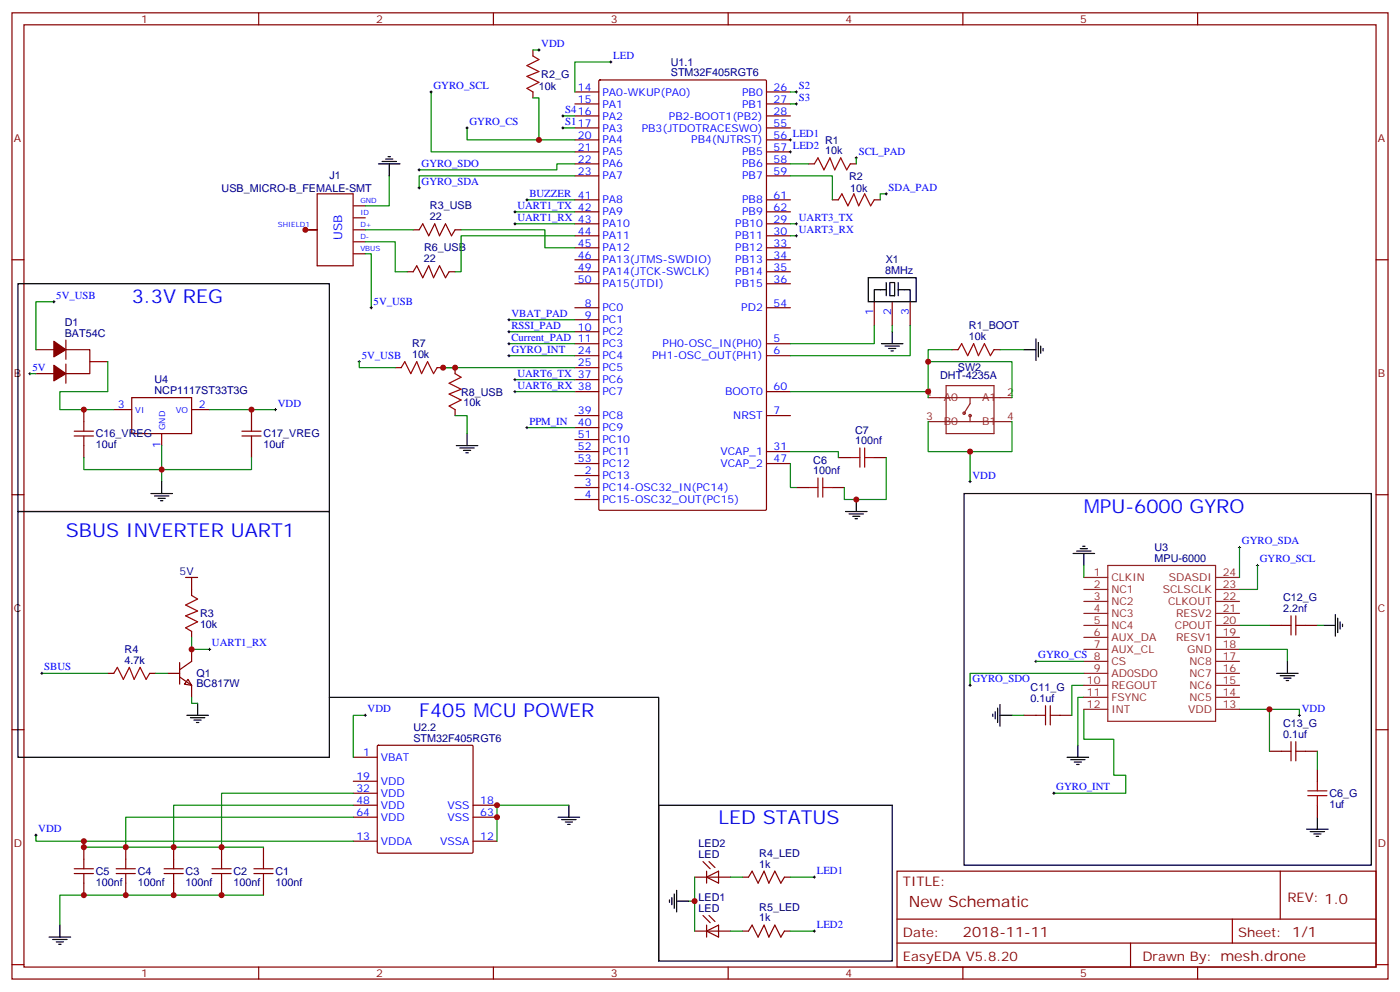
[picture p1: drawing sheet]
<svg xmlns="http://www.w3.org/2000/svg" width="412mm" height="292mm" viewBox="0 0 412 292" stroke-linecap="round" stroke-linejoin="round" font-family="sans-serif">
<g fill="none" stroke="#870000" stroke-width=".35">
<path d="M3.5 3.8h405.4v284.3h-405.4zM7.1 7.3h398.2v277.3h-398.2zM76.2 3.8v3.5M145.3 3.8v3.5M157 14.7v1.8M214.5 3.8v3.5M283.6 3.8v3.5M352.8 3.8v3.5M157 27.1v1.7M169.3 27.1h7.1M169.3 30.6h7.1M169.3 34.1h7.1"/>
<path d="M169.3 37.6h7.1M176.4 23.7l.3-.2h48.7l.3 .2 .1 126.1-.2 .3-48.9 .1-.3-.2zM225.8 27.1h7M225.8 30.6h7M225.8 34.1h7M225.8 37.6h7M93.4 57h10.6v21.2h-10.6zM169.3 41.2h7.1M169.3 44.7h7.1M169.3 48.2h7.1M169.3 51.8h7.1M169.3 58.8h7.1"/>
<path d="M225.8 41.2h7M225.8 44.7h7M225.8 48.2h7M225.8 51.8h7M225.8 58.8h7M238.1 48.2h1.8M245.2 58.8h1.7M250.5 48.2h1.7M257.5 58.8h1.8M3.5 76.4h3.6M90 67.6h3.4M104.1 67.6h3.5"/>
<path d="M104.1 71.2h3.5M104.1 74.7h3.5M104.1 60.6h3.5M104.1 64.1h3.5M119.9 80h1.8l1.1-1.8 1.7 3.5 1.8-3.5 1.4 3.5 1.8-3.5 1.7 3.5 1.1-1.7h1.8M121.7 67.6h1.8l1-1.7 1.8 3.5 1.8-3.5 1.4 3.5 1.7-3.5 1.8 3.5 1.1-1.8h1.7M169.3 76.4h7.1M169.3 65.9h7.1M169.3 69.4h7.1M169.3 72.9h7.1M169.3 80h7.1M169.3 62.3h7.1"/>
<path d="M225.8 76.4h7M225.8 65.9h7M225.8 69.4h7M225.8 72.9h7M225.8 80h7M225.8 62.3h7M405.3 76.4h3.6M169.3 83.5h7.1M169.3 90.6h7.1M169.3 94.1h7.1M169.3 97.6h7.1M225.8 83.5h7"/>
<path d="M225.8 90.6h7M257.5 88.8v7M262.8 88.8v7M268.1 88.8v7M10.6 102.9h5.3M10.6 110h5.3M19.4 102.9h7.1v7.1h-7.1M19.4 100.1v5.6M19.4 107.1v5.7M26.5 106.4h5.2M38.8 117h17.6v10.6h-17.6zM116.4 108.2h1.8"/>
<path d="M128.8 108.2h1.7M134.1 108.2v1.8M169.3 101.1h7.1M169.3 104.7h7.1M169.3 108.2h7.1M169.3 111.7h7.1M169.3 115.3h7.1M225.8 101.1h7M225.8 104.7h7M225.8 115.3h7M280.5 102.9h1.7M292.8 102.9h1.8"/>
<path d="M21.9 128.3h5.6M21.9 126.9h5.6M24.7 120.5v6.4M24.7 128.3v6.4M33.5 120.5h5.3M47.6 127.6v3.5M56.4 120.5h5.3M71.3 128.3h5.6M71.3 126.9h5.6M74.1 120.5v6.4M74.1 128.3v6.4M134.1 120.5v1.8"/>
<path d="M169.3 139.9h7.1M169.3 122.3h7.1M169.3 125.8h7.1M169.3 129.4h7.1M169.3 132.9h7.1M169.3 136.4h7.1M225.8 122.3h7M225.8 132.9h7M225.8 136.4h7M246.9 134.7h3.6M257.5 134.7h3.6M3.5 145.6h3.6"/>
<path d="M169.3 143.5h7.1M169.3 147h7.1M234.6 143.5h3.5M245.2 143.5h3.5M405.3 145.6h3.6M56.4 173.5v1.7M31.7 198.2h1.8M44.1 198.2h1.8M49.4 198.2h3.5M52.9 199.2l3.5 2.5v3.5M52.9 195v6.3M55.4 199.9l1 1.8-2.1-.4z"/>
<path d="M56.4 185.8v1.8M56.4 191.1v3.5l-3.5 2.5M373.9 184h6.4M380.3 181.2v5.7M381.7 181.2v5.7M381.7 184h6.4M3.5 214.7h3.6M111.2 219.5l.3-.2h27.5l.3 .2v31.2l-.1 .3-27.7 .1-.3-.2zM301.6 210.5h6.4M308 207.7v5.6M309.4 210.5h6.3M309.4 207.7v5.6"/>
<path d="M380.3 218.3v5.6M381.7 218.3v5.6M405.3 214.7h3.6M104.1 222.8h7M104.1 237h7M104.1 229.9h7M104.1 233.4h7M139.3 237h7.1M373.9 221.1h6.4M381.7 221.1h6.4M388.1 226.4v3.5M388.1 237v3.5"/>
<path d="M21.9 257.1h5.6M21.9 255.7h5.6M24.7 249.3v6.4M24.7 257.1v6.3M34.2 257.1h5.7M34.2 255.7h5.7M37 249.3v6.4M37 257.1v6.3M48.3 257.1h5.7M48.3 255.7h5.7M51.2 249.3v6.4M51.2 257.1v6.3"/>
<path d="M62.4 257.1h5.7M62.4 255.7h5.7M65.3 249.3v6.4M65.3 257.1v6.3M74.8 257.1h5.6M74.8 255.7h5.6M77.6 249.3v6.4M77.6 257.1v6.3M104.1 247.5h7M104.1 240.5h7M139.3 247.5h7.1M139.3 240.5h7.1"/>
<path d="M204.6 258.1h10.6M207.1 253.5l2.1 2.2M208.1 256.4v3.5M208.1 258.1l3.6-1.7v3.5zM208.8 253.5l1.8 1.8M218.7 258.1h1.8l1-1.7 1.8 3.5 1.8-3.5 1.4 3.5 1.7-3.5 1.8 3.5 1.1-1.8h1.7M264.2 256.4h141.1v28.2h-141.1zM377.1 256.4v14.1M204.6 274h10.6M207.1 269.4l2.1 2.1M208.1 274l3.6-1.8v3.6zM208.1 272.2v3.6"/>
<path d="M208.8 269.4l1.8 1.8M218.7 274h1.8l1-1.8 1.8 3.6 1.8-3.6 1.4 3.6 1.7-3.6 1.8 3.6 1.1-1.8h1.7M264.2 270.5h141.1M264.2 277.5h141.1M333 277.5v7.1M363 270.5v7M3.5 283.9h3.6M76.2 284.6v3.5M145.3 284.6v3.5M214.5 284.6v3.5M283.6 284.6v3.5M352.8 284.6v3.5"/>
<path d="M405.3 283.9h3.6"/>
</g>
<g fill="none" stroke="#000" stroke-width=".35">
<path d="M111.5 48.2h6.3M112.5 47.5h4.3M113.6 46.8h2.1M114.3 46.1h.7M114.7 48.2v3.6M5.3 83.5h91.7v67h-91.7zM255.8 81.7h14.1v7.1h-14.1zM261.1 85.3h-3.6v3.5M261.1 83.1v3.9M262.1 83.1h1.4v3.9h-1.4zM262.8 97.6v3.5M264.6 85.3h3.5v3.5"/>
<path d="M264.6 83.1v3.9M305.2 99.7v6.4M259.6 101.1h6.4M260.7 101.8h4.2M261.8 102.6h2.1M262.5 103.3h.7M301.6 102.9h3.6M305.9 100.8v4.2M306.6 101.8v2.2M307.3 102.6v.7M134.4 131.1h6.4M135.5 131.8h4.2"/>
<path d="M136.5 132.5h2.1M137.2 133.2h.7M137.6 127.6v3.5M5.3 150.5h91.7v72.3h-91.7zM44.4 145.2h6.4M45.5 145.9h4.2M46.6 146.6h2.1M47.3 147.4h.7M47.6 141.7v3.5M249.1 150.5h6.3M250.1 151.2h4.3M251.2 151.9h2.1"/>
<path d="M251.9 152.6h.7M252.2 147v3.5M284 145.2h119.9v109.4h-119.9zM316.1 162.9h6.3M317.1 162.2h4.3M318.2 161.5h2.1M318.9 160.8h.7M319.3 162.9v3.5M376.1 198.2h6.3M377.1 198.9h4.3M378.2 199.6h2.1M379.2 194.6v3.6"/>
<path d="M389.8 184h3.5M393.3 180.9v6.3M394.1 181.9v4.3M394.8 183v2.1M395.5 183.7v.7M55 210.5h6.4M56.1 211.2h4.2M57.1 211.9h2.2M57.9 212.6h.7M58.2 207v3.5M97 205.2h97v77.6M292.5 210.1v.8"/>
<path d="M293.2 209.4v2.2M293.9 208.4v4.2M294.6 210.5h3.5M294.6 207.3v6.4M317.5 219.3v3.5M378.9 200.3h.7M167.6 237v3.5M194 237h68.8v45.8h-68.8zM314.3 222.8h6.4M315.4 223.6h4.2M316.4 224.3h2.2M317.1 225h.8"/>
<path d="M164.4 240.5h6.3M165.5 241.2h4.2M166.5 241.9h2.1M167.2 242.6h.7M384.9 244h6.3M385.9 244.7h4.3M387 245.4h2.1M387.7 246.1h.7M388.1 240.5v3.5M14.5 275.8h6.3M15.5 276.5h4.3M16.6 277.2h2.1"/>
<path d="M17.3 277.9h.7M17.6 272.2v3.6M197.2 264.8v.7M197.9 264.1v2.1M198.6 263.1v4.2M199.3 265.2h3.5M199.3 262v6.4"/>
</g>
<g fill="none" stroke="#008700" stroke-width=".35">
<path d="M157 14.7h1.7M179.9 18.2h-10.6v8.9M127 27.1v17.6h42.3M137.6 37.6v3.6h31.7M157 28.8h1.7v12.4M165.8 37.6h3.5M165.8 34.1h3.5M232.8 27.1h1.8M232.8 30.6h1.8M114.7 51.8v8.8h-7.1M155.2 58.8h14.1M169.3 51.8h-45.8v3.5"/>
<path d="M169.3 48.2h-5.3v1.8h-40.5M232.8 51.8h12.4v7M232.8 48.2h5.3M252.2 46.5v1.7M261.1 57h-1.8v1.8M107.6 71.2h8.8v8.8h3.5M107.6 74.7h1.8v15.9M107.6 67.6h14.1M135.8 67.6h24.7v5.3h8.8M151.7 65.9h17.6M151.7 62.3h17.6M169.3 69.4h-33.5v10.6h-1.7"/>
<path d="M232.8 65.9h1.8M232.8 69.4h1.8M15.9 88.8h-5.3v14.1M149.9 97.6h19.4M149.9 94.1h19.4M257.5 95.8v5.3h-24.7M262.8 95.8v1.8M268.1 95.8v8.9h-35.3M8.8 110h1.8M31.7 106.4v8.9h-14.1v5.2h15.9M105.8 106.4v1.8h10.6M130.5 108.2h38.8"/>
<path d="M149.9 104.7h19.4M149.9 101.1h19.4M151.7 111.7h17.6M151.7 115.3h17.6M232.8 115.3h40.6v1.7M273.4 106.4h24.7v10.6M280.5 102.9h-7.1v12.4M294.6 102.9h7M24.7 134.7v3.5h22.9v3.5M47.6 131.1v7.1h26.5v-3.5M61.7 120.5h19.4M134.1 122.3h3.5v5.3"/>
<path d="M155.2 125.8h14.1M232.8 132.9h14.1v1.8M232.8 136.4v7.1h1.8M261.1 134.7v12.3h-12.4v-3.5M273.4 124.1v8.8h24.7v-8.8M285.8 132.9v8.8M319.3 166.4v3.5M365.1 161.1v8.8M370.4 166.4v7.1h-5.3M12.3 198.2h19.4M45.9 198.2h3.5M56.4 187.6v3.5h5.3"/>
<path d="M305.2 194.6h14.1M319.3 198.2h-33.5v3.5M365.1 191.1h14.1v3.5M365.1 184h8.8M388.1 184h1.7M56.4 205.2v1.8h1.8M107.6 210.5h-3.5v12.3M298.1 210.5h3.5M319.3 201.7h-3.6v8.8M319.3 205.2h-1.8v14.1M319.3 208.7v8.9h8.8v10.5h3.5v5.3h-21.2M365.1 208.7h8.8v12.4"/>
<path d="M373.9 208.7h8.9v1.8M104.1 233.4h-38.8v15.9M104.1 237h-52.9v12.3M167.6 237h-21.2v10.5M388.1 221.1v5.3M10.6 245.8v1.7h14.1M104.1 240.5h-67.1v8.8M104.1 247.5h-79.4v1.8h52.9M204.6 258.1v15.9M215.2 258.1h3.5M232.8 258.1h7.1M77.6 263.4h-60v8.8"/>
<path d="M202.8 265.2h1.8M215.2 274h3.5M232.8 274h7.1"/>
</g>
<g fill="none" stroke="#000" stroke-width=".29">
<path d="M158.4 14.7h.7M158.7 14.4v.7M179.6 18.2h.7M179.9 17.9v.7M126.6 27.1h.8M127 26.7v.7M137.2 37.6h.7M137.6 37.3v.7M165.5 37.6h.7M165.5 34.1h.7M165.8 33.8v.7M165.8 37.3v.7"/>
<path d="M234.2 27.1h.7M234.2 30.6h.7M234.6 26.7v.7M234.6 30.2v.7M123.1 55.3h.7M123.1 50h.7M123.5 49.6v.7M123.5 54.9v.7M154.9 58.8h.7M155.2 58.5v.7M232.5 41.2h.7M232.5 44.7h.7"/>
<path d="M232.8 40.8v.7M232.8 44.3v.7M251.9 46.5h.7M252.2 46.1v.7M260.7 57h.7M261.1 56.7v.7M151.3 65.9h.7M151.3 62.3h.7M151.7 62v.7M151.7 65.5v.7M234.2 65.9h.7M234.2 69.4h.7"/>
<path d="M234.6 65.5v.7M234.6 69v.7M15.5 88.8h.7M15.9 88.4v.7M109 90.6h.7M109.4 90.2v.7M149.6 97.6h.7M149.6 94.1h.7M149.9 93.7v.7M149.9 97.3v.7M8.5 110h.7M8.8 109.6v.7"/>
<path d="M105.5 106.4h.7M105.8 106.1v.7M149.6 104.7h.7M149.6 101.1h.7M149.9 100.8v.7M149.9 104.3v.7M151.3 111.7h.7M151.3 115.3h.7M151.7 111.4v.7M151.7 114.9v.7M80.8 120.5h.7M81.1 120.2v.7"/>
<path d="M154.9 125.8h.7M155.2 125.5v.7M285.4 141.7h.7M285.8 141.4v.7M364.8 161.1h.7M365.1 160.8v.7M370.1 166.4h.7M370.4 166.1v.7M12 198.2h.7M12.3 197.8v.7M61.4 191.1h.7M61.7 190.7v.8"/>
<path d="M304.8 194.6h.7M305.2 194.3v.7M107.2 210.5h.7M107.6 210.1v.8M285.4 201.7h.7M285.8 201.3v.7M382.4 210.5h.7M382.8 210.1v.8M310.1 233.4h.7M310.4 233.1v.7M10.2 245.8h.7M10.6 245.4v.7"/>
<path d="M239.5 258.1h.7M239.9 257.8v.7M239.5 274h.7M239.9 273.6v.8"/>
</g>
<g fill="none" stroke="#a10000" stroke-width=".35">
<path d="M157 16.5l1.7 1-3.5 1.8 3.5 1.8-3.5 1.4 3.5 1.7-3.5 1.8 1.8 1.1M239.9 48.2l1-1.7 1.8 3.5 1.8-3.5 1.4 3.5 1.7-3.5 1.8 3.5 1.1-1.8M246.9 58.8l1.1-1.8 1.8 3.6 1.7-3.6 1.4 3.6 1.8-3.6 1.8 3.6 1-1.8M118.2 108.2l1-1.8 1.8 3.6 1.8-3.6 1.4 3.6 1.7-3.6 1.8 3.6 1.1-1.8M134.1 110l1.7 1-3.5 1.8 3.5 1.7-3.5 1.5 3.5 1.7-3.5 1.8 1.8 1M282.2 102.9l1.1-1.8 1.7 3.6 1.8-3.6 1.4 3.6 1.8-3.6 1.7 3.6 1.1-1.8M250.5 134.7h2.8M253.3 131.8v5.7M254.7 131.8v5.7M254.7 134.7h2.8M238.1 143.5h2.8M240.9 140.7v5.6"/>
<path d="M242.4 140.7v5.6M242.4 143.5h2.8M56.4 175.2l1.8 1.1-3.5 1.7 3.5 1.8-3.5 1.4 3.5 1.8-3.5 1.7 1.7 1.1M33.5 198.2l1.1-1.8 1.7 3.5 1.8-3.5 1.4 3.5 1.8-3.5 1.7 3.5 1.1-1.7M385.2 234.1h5.7M385.2 232.7h5.7M388.1 229.9v2.8M388.1 234.1v2.9"/>
</g>
<g fill="none" stroke="#8c2424" stroke-width=".35">
<path d="M273.4 117h24.7M278.7 113.5h14.1v14.1h-14.1zM285.8 117v1.8l-1.8 2.8M273.4 124.1h24.7M285.8 122.3v1.8M319.3 169.9h7M319.3 173.5h7M319.3 177h7M326.3 166.4h31.8v45.9h-31.8zM358.1 169.9h7M358.1 173.5h7M358.1 177h7"/>
<path d="M319.3 180.5h7M319.3 184h7M319.3 187.6h7M319.3 191.1h7M319.3 194.6h7M319.3 198.2h7M358.1 180.5h7M358.1 184h7M358.1 187.6h7M358.1 191.1h7M358.1 194.6h7M358.1 198.2h7"/>
<path d="M319.3 201.7h7M319.3 205.2h7M319.3 208.7h7M358.1 201.7h7M358.1 205.2h7M358.1 208.7h7"/>
<circle cx="284" cy="121.6" r=".35"/>
<circle cx="285.8" cy="122.3" r=".35"/>
</g>
<path d="M54.7 169.9h3.5M56.4 169.9v3.6" fill="none" stroke="#600" stroke-width=".35"/>
<g fill="#870000" stroke="#870000" stroke-width=".35">
<path d="M15.9 100.4l3.5 2.5-3.5 2.1z"/>
<path d="M15.9 107.5l3.5 2.5-3.5 2.1z"/>
</g>
<g fill="#c00">
<circle cx="24.7" cy="120.5" r=".88"/>
<circle cx="74.1" cy="120.5" r=".88"/>
<circle cx="47.6" cy="138.2" r=".88"/>
<circle cx="130.5" cy="108.2" r=".88"/>
<circle cx="252.2" cy="147" r=".88"/>
<circle cx="273.4" cy="106.4" r=".88"/>
<circle cx="158.8" cy="41.2" r=".88"/>
<circle cx="90" cy="67.6" r=".88"/>
<circle cx="146.4" cy="240.5" r=".88"/>
<circle cx="146.4" cy="237" r=".88"/>
<circle cx="24.7" cy="249.3" r=".88"/>
<circle cx="24.7" cy="247.5" r=".88"/>
<circle cx="24.7" cy="263.4" r=".88"/>
<circle cx="373.9" cy="208.7" r=".88"/>
<circle cx="37" cy="263.4" r=".88"/>
<circle cx="51.2" cy="263.4" r=".88"/>
<circle cx="65.3" cy="263.4" r=".88"/>
<circle cx="37" cy="249.3" r=".88"/>
<circle cx="51.2" cy="249.3" r=".88"/>
<circle cx="65.3" cy="249.3" r=".88"/>
<circle cx="204.6" cy="265.2" r=".88"/>
<circle cx="273.4" cy="115.3" r=".88"/>
<circle cx="285.8" cy="132.9" r=".88"/>
<circle cx="134.1" cy="108.2" r=".88"/>
<circle cx="56.4" cy="191.1" r=".88"/>
</g>
<g font-size="5.6" fill="#00f">
<text x="38.8" y="89.1">3.3V REG</text>
<text x="319.3" y="150.9">MPU-6000 GYRO</text>
<text x="19.4" y="157.9">SBUS INVERTER UART1</text>
<text x="123.5" y="210.9">F405 MCU POWER</text>
<text x="211.7" y="242.6">LED STATUS</text>
</g>
<text font-size="4.6" fill="#800" x="267.8" y="266.9">New Schematic</text>
<text font-size="4.2" fill="#800" x="283.6" y="275.8">2018-11-11</text>
<g font-size="3.9" fill="#800">
<text x="266" y="260.6">TITLE:</text>
<text x="379.2" y="265.5">REV: 1.0</text>
<text x="266" y="275.8">Date:</text>
<text x="364.8" y="275.8">Sheet: 1/1</text>
<text x="266" y="282.8">EasyEDA V5.8.20</text>
<text x="336.5" y="282.8">Drawn By: mesh.drone</text>
</g>
<text font-size="3.5" fill="#00f" x="100.8" y="70.7" transform="rotate(-90 100.8 70.7)">USB</text>
<g font-size="3.2" fill="#800">
<text x="41.6" y="6.8">1</text>
<text x="110.8" y="6.8">2</text>
<text x="179.9" y="6.8">3</text>
<text x="249.1" y="6.8">4</text>
<text x="318.2" y="6.8">5</text>
<text x="4.1" y="41.9">A</text>
<text x="405.9" y="41.9">A</text>
<text x="4.1" y="111">B</text>
<text x="405.9" y="111">B</text>
<text x="4.1" y="180.2">C</text>
<text x="405.9" y="180.2">C</text>
<text x="4.1" y="249.3">D</text>
<text x="405.9" y="249.3">D</text>
<text x="41.6" y="287.6">1</text>
<text x="110.8" y="287.6">2</text>
<text x="179.9" y="287.6">3</text>
<text x="249.1" y="287.6">4</text>
<text x="318.2" y="287.6">5</text>
</g>
<g font-size="3.2" fill="#00f">
<text x="159.5" y="13.8">VDD</text>
<text x="180.6" y="17.4">LED</text>
<text x="127.7" y="26.2">GYRO_SCL</text>
<text x="170.2" y="26.7">14</text>
<text x="177.4" y="28.1">PA0-WKUP(PA0)</text>
<text x="218.6" y="28.1">PB0</text>
<text x="227.9" y="26.7">26</text>
<text x="235.3" y="26.2">S2</text>
<text x="235.3" y="29.7">S3</text>
<text x="166.5" y="33.2">S416</text>
<text x="170.2" y="30.2">15</text>
<text x="177.4" y="31.6">PA1</text>
<text x="177.4" y="35.2">PA2</text>
<text x="197" y="35.2">PB2-BOOT1(PB2)</text>
<text x="218.6" y="31.6">PB1</text>
<text x="227.9" y="30.2">27</text>
<text x="227.9" y="33.8">28</text>
<text x="138.3" y="36.8">GYRO_CS</text>
<text x="166.5" y="36.8">S117</text>
<text x="170.2" y="40.8">20</text>
<text x="177.4" y="38.7">PA3</text>
<text x="189" y="38.7">PB3(JTDOTRACESWO)</text>
<text x="227.9" y="37.3">55</text>
<text x="227.9" y="40.8">56 LED1</text>
<text x="170.2" y="44.3">21</text>
<text x="170.2" y="47.9">22</text>
<text x="177.4" y="42.2">PA4</text>
<text x="177.4" y="45.8">PA5</text>
<text x="203.6" y="42.2">PB4(NJTRST)</text>
<text x="218.6" y="45.8">PB5</text>
<text x="227.9" y="44.3">57 LED2</text>
<text x="227.9" y="47.9">58</text>
<text x="252.9" y="45.6">SCL_PAD</text>
<text x="124.2" y="49.1">GYRO_SDO</text>
<text x="170.2" y="51.4">23</text>
<text x="177.4" y="49.3">PA6</text>
<text x="177.4" y="52.8">PA7</text>
<text x="218.6" y="49.3">PB6</text>
<text x="218.6" y="52.8">PB7</text>
<text x="227.9" y="51.4">59</text>
<text x="124.2" y="54.4">GYRO_SDA</text>
<text x="155.9" y="57.9">BUZZER 41</text>
<text x="177.4" y="59.9">PA8</text>
<text x="218.6" y="59.9">PB8</text>
<text x="227.9" y="58.5">61</text>
<text x="261.8" y="56.2">SDA_PAD</text>
<text x="152.4" y="61.5">UART1_TX 42</text>
<text x="152.4" y="65">UART1_RX 43</text>
<text x="177.4" y="63.4">PA9</text>
<text x="218.6" y="63.4">PB9</text>
<text x="227.9" y="65.5">29</text>
<text x="227.9" y="62">62</text>
<text x="235.3" y="65">UART3_TX</text>
<text x="170.2" y="69">44</text>
<text x="177.4" y="66.9">PA10</text>
<text x="177.4" y="70.4">PA11</text>
<text x="216.6" y="66.9">PB10</text>
<text x="216.6" y="70.4">PB11</text>
<text x="227.9" y="69">30</text>
<text x="235.3" y="68.5">UART3_RX</text>
<text x="170.2" y="72.6">45</text>
<text x="170.2" y="76.1">46</text>
<text x="177.4" y="74">PA12</text>
<text x="177.4" y="77.5">PA13(JTMS-SWDIO)</text>
<text x="216.6" y="74">PB12</text>
<text x="216.6" y="77.5">PB13</text>
<text x="227.9" y="72.6">33</text>
<text x="227.9" y="76.1">34</text>
<text x="170.2" y="79.6">49</text>
<text x="170.2" y="83.1">50</text>
<text x="177.4" y="81">PA14(JTCK-SWCLK)</text>
<text x="216.6" y="81">PB14</text>
<text x="227.9" y="79.6">35</text>
<text x="227.9" y="83.1">36</text>
<text x="16.6" y="87.9">5V_USB</text>
<text x="110.1" y="89.7">5V_USB</text>
<text x="177.4" y="84.6">PA15(JTDI)</text>
<text x="216.6" y="84.6">PB15</text>
<text x="150.6" y="93.2">VBAT_PAD</text>
<text x="172.3" y="90.2">8</text>
<text x="172.3" y="93.7">9</text>
<text x="177.4" y="91.6">PC0</text>
<text x="177.4" y="95.1">PC1</text>
<text x="218.3" y="91.6">PD2</text>
<text x="227.9" y="90.2">54</text>
<text x="257.2" y="92.6" transform="rotate(-90 257.2 92.6)">1</text>
<text x="262.5" y="92.6" transform="rotate(-90 262.5 92.6)">2</text>
<text x="267.8" y="92.6" transform="rotate(-90 267.8 92.6)">3</text>
<text x="150.6" y="100.3">Current_PAD 11</text>
<text x="150.6" y="96.7">RSSI_PAD</text>
<text x="170.2" y="97.3">10</text>
<text x="177.4" y="98.7">PC2</text>
<text x="227.9" y="100.8">5</text>
<text x="106.5" y="105.6">5V_USB</text>
<text x="150.6" y="103.8">GYRO_INT</text>
<text x="170.2" y="104.3">24</text>
<text x="170.2" y="107.8">25</text>
<text x="177.4" y="102.2">PC3</text>
<text x="177.4" y="105.7">PC4</text>
<text x="192.1" y="105.7">PH1-OSC_OUT(PH1)</text>
<text x="195.2" y="102.2">PH0-OSC_IN(PH0)</text>
<text x="227.9" y="104.3">6</text>
<text x="9.5" y="109.1">5V</text>
<text x="152.4" y="110.8">UART6_TX 37</text>
<text x="177.4" y="109.3">PC5</text>
<text x="177.4" y="112.8">PC6</text>
<text x="81.8" y="119.7">VDD</text>
<text x="152.4" y="114.4">UART6_RX 38</text>
<text x="177.4" y="116.3">PC7</text>
<text x="213.6" y="116.3">BOOT0</text>
<text x="227.9" y="114.9">60</text>
<text x="34.7" y="120.2">3</text>
<text x="58.6" y="120.2">2</text>
<text x="155.9" y="125">PPM_IN</text>
<text x="170.2" y="122">39</text>
<text x="170.2" y="125.5">40</text>
<text x="177.4" y="123.4">PC8</text>
<text x="216" y="123.4">NRST</text>
<text x="227.9" y="122">7</text>
<text x="47.3" y="131.7" transform="rotate(-90 47.3 131.7)">1</text>
<text x="170.2" y="129">51</text>
<text x="177.4" y="126.9">PC9</text>
<text x="177.4" y="130.4">PC10</text>
<text x="170.2" y="132.5">52</text>
<text x="170.2" y="136.1">53</text>
<text x="177.4" y="133.9">PC11</text>
<text x="177.4" y="137.5">PC12</text>
<text x="212.2" y="133.9">VCAP_1</text>
<text x="212.2" y="137.5">VCAP_2</text>
<text x="227.9" y="132.5">31</text>
<text x="227.9" y="136.1">47</text>
<text x="172.3" y="139.6">2</text>
<text x="172.3" y="143.1">3</text>
<text x="177.4" y="141">PC13</text>
<text x="286.5" y="140.8">VDD</text>
<text x="172.3" y="146.6">4</text>
<text x="177.4" y="144.5">PC14-OSC32_IN(PC14)</text>
<text x="177.4" y="148.1">PC15-OSC32_OUT(PC15)</text>
<text x="365.8" y="160.2">GYRO_SDA</text>
<text x="371.1" y="165.5">GYRO_SCL</text>
<text x="62.4" y="190.2">UART1_RX</text>
<text x="13.1" y="197.3">SBUS</text>
<text x="305.9" y="193.7">GYRO_CS 8</text>
<text x="286.5" y="200.8">GYRO_SDO</text>
<text x="108.3" y="209.6">VDD</text>
<text x="383.5" y="209.6">VDD</text>
<text x="107" y="222.5">1</text>
<text x="112.2" y="223.9">VBAT</text>
<text x="105" y="229.6">19</text>
<text x="105" y="233.1">32</text>
<text x="112.2" y="231">VDD</text>
<text x="311.1" y="232.6">GYRO_INT</text>
<text x="105" y="236.6">48</text>
<text x="112.2" y="234.5">VDD</text>
<text x="112.2" y="238">VDD</text>
<text x="131.8" y="238">VSS</text>
<text x="141.5" y="236.6">18</text>
<text x="11.3" y="244.9">VDD</text>
<text x="105" y="240.1">64</text>
<text x="112.2" y="241.5">VDD</text>
<text x="131.8" y="241.5">VSS</text>
<text x="141.5" y="240.1">63</text>
<text x="105" y="247.2">13</text>
<text x="112.2" y="248.6">VDDA</text>
<text x="129.6" y="248.6">VSSA</text>
<text x="141.5" y="247.2">12</text>
<text x="240.6" y="257.2">LED1</text>
<text x="240.6" y="273.1">LED2</text>
</g>
<g font-size="3.2" fill="#000080">
<text x="159.5" y="22.9">R2_G</text>
<text x="197.6" y="22.5">STM32F405RGT6</text>
<text x="197.6" y="19.3">U1.1</text>
<text x="158.7" y="26.5">10k</text>
<text x="243.1" y="45.4">10k</text>
<text x="243.1" y="42.3">R1</text>
<text x="97" y="52.8">J1</text>
<text x="250.1" y="52.9">R2</text>
<text x="65.3" y="56.5">USB_MICRO-B_FEMALE-SMT</text>
<text x="250.5" y="56.5">10k</text>
<text x="126.7" y="64.8">22</text>
<text x="126.7" y="61.6">R3_USB</text>
<text x="124.9" y="77.2">22</text>
<text x="124.9" y="74">R6_USB</text>
<text x="260.9" y="77.5">X1</text>
<text x="260.7" y="80.7">8MHz</text>
<text x="19.1" y="95.8">D1</text>
<text x="19.1" y="99">BAT54C</text>
<text x="285.4" y="100.1">10k</text>
<text x="285.4" y="96.9">R1_BOOT</text>
<text x="121.4" y="105.4">10k</text>
<text x="121.4" y="102.2">R7</text>
<text x="45.5" y="112.8">U4</text>
<text x="276.9" y="111.6">DHT-4235A</text>
<text x="282.2" y="109.2">SW2</text>
<text x="45.5" y="116">NCP1117ST33T3G</text>
<text x="135.8" y="116.5">R8_USB</text>
<text x="136.5" y="119.6">10k</text>
<text x="28.2" y="131.9">10uf</text>
<text x="28.2" y="128.7">C16_VREG</text>
<text x="77.6" y="131.9">10uf</text>
<text x="77.6" y="128.7">C17_VREG</text>
<text x="251.9" y="130.8">100nf</text>
<text x="251.9" y="127.7">C7</text>
<text x="239.6" y="136.5">C6</text>
<text x="239.5" y="139.6">100nf</text>
<text x="340.1" y="165.3">MPU-6000</text>
<text x="340.1" y="162.2">U3</text>
<text x="52.9" y="169.2">5V</text>
<text x="378" y="176.9">C12_G</text>
<text x="58.9" y="184.9">10k</text>
<text x="58.9" y="181.7">R3</text>
<text x="378" y="180.2">2.2nf</text>
<text x="36.7" y="195.3">4.7k</text>
<text x="36.7" y="192.1">R4</text>
<text x="57.9" y="202.3">BC817W</text>
<text x="57.9" y="199.3">Q1</text>
<text x="303.6" y="203.3">C11_G</text>
<text x="303.6" y="206.6">0.1uf</text>
<text x="121.8" y="215.1">U2.2</text>
<text x="378" y="214">C13_G</text>
<text x="121.8" y="218.3">STM32F405RGT6</text>
<text x="378" y="217.2">0.1uf</text>
<text x="391.6" y="237.8">1uf</text>
<text x="391.6" y="234.6">C6_G</text>
<text x="205.8" y="249.3">LED2</text>
<text x="28.2" y="257.5">C5</text>
<text x="40.6" y="257.5">C4</text>
<text x="54.7" y="257.5">C3</text>
<text x="68.8" y="257.5">C2</text>
<text x="81.1" y="257.5">C1</text>
<text x="205.8" y="252.5">LED</text>
<text x="223.7" y="255.3">1k</text>
<text x="223.7" y="252.2">R4_LED</text>
<text x="28.2" y="260.7">100nf</text>
<text x="40.6" y="260.7">100nf</text>
<text x="54.7" y="260.7">100nf</text>
<text x="68.8" y="260.7">100nf</text>
<text x="81.1" y="260.7">100nf</text>
<text x="205.8" y="268.4">LED</text>
<text x="205.8" y="265.2">LED1</text>
<text x="223.7" y="268.1">R5_LED</text>
<text x="223.7" y="271.2">1k</text>
</g>
<g font-size="3.2" fill="#8d2323">
<text x="272.8" y="116.7">1</text>
<text x="278" y="118.1">A0</text>
<text x="289.3" y="118.1">A1</text>
<text x="296.7" y="116.7">2</text>
<text x="272.8" y="123.7">3</text>
<text x="278" y="125.1">B0</text>
<text x="289.3" y="125.1">B1</text>
<text x="296.7" y="123.7">4</text>
<text x="322.2" y="169.6">1</text>
<text x="322.2" y="173.1">2</text>
<text x="327.4" y="171">CLKIN</text>
<text x="344.3" y="171">SDASDI</text>
<text x="360.2" y="173.1">23</text>
<text x="360.2" y="169.6">24</text>
<text x="322.2" y="176.6">3</text>
<text x="327.4" y="174.5">NC1</text>
<text x="327.4" y="178">NC2</text>
<text x="342.5" y="174.5">SCLSCLK</text>
<text x="344.1" y="178">CLKOUT</text>
<text x="360.2" y="176.6">22</text>
<text x="322.2" y="180.2">4</text>
<text x="322.2" y="183.7">5</text>
<text x="327.4" y="181.6">NC3</text>
<text x="327.4" y="185.1">NC4</text>
<text x="346.1" y="185.1">CPOUT</text>
<text x="346.4" y="181.6">RESV2</text>
<text x="360.2" y="183.7">20</text>
<text x="360.2" y="180.2">21</text>
<text x="322.2" y="187.2">6</text>
<text x="322.2" y="190.7">7</text>
<text x="327.4" y="188.6">AUX_DA</text>
<text x="346.4" y="188.6">RESV1</text>
<text x="360.2" y="190.7">18</text>
<text x="360.2" y="187.2">19</text>
<text x="322.2" y="197.8">9</text>
<text x="327.4" y="192.2">AUX_CL</text>
<text x="327.4" y="195.7">CS</text>
<text x="349.7" y="192.2">GND</text>
<text x="350.4" y="195.7">NC8</text>
<text x="360.2" y="197.8">16</text>
<text x="360.2" y="194.3">17</text>
<text x="320.2" y="201.3">10</text>
<text x="327.4" y="199.2">AD0SDO</text>
<text x="327.4" y="202.7">REGOUT</text>
<text x="350.4" y="202.7">NC6</text>
<text x="350.4" y="199.2">NC7</text>
<text x="360.2" y="201.3">15</text>
<text x="320.2" y="204.9">11</text>
<text x="320.2" y="208.4">12</text>
<text x="327.4" y="206.3">FSYNC</text>
<text x="327.4" y="209.8">INT</text>
<text x="350" y="209.8">VDD</text>
<text x="350.4" y="206.3">NC5</text>
<text x="360.2" y="208.4">13</text>
<text x="360.2" y="204.9">14</text>
</g>
<g font-size="2.5" fill="#00f">
<text x="39.9" y="121.6">VI</text>
<text x="51.8" y="121.6">VO</text>
<text x="48.7" y="126.5" transform="rotate(-90 48.7 126.5)">GND</text>
</g>
<g font-size="2.1" fill="#00f">
<text x="106.2" y="59.9">GND</text>
<text x="106.2" y="63.4">ID</text>
<text x="81.9" y="66.9">SHIELD1</text>
<text x="106.2" y="66.9">D+</text>
<text x="106.2" y="70.5">D-</text>
<text x="106.2" y="74">VBUS</text>
</g>
</svg>
